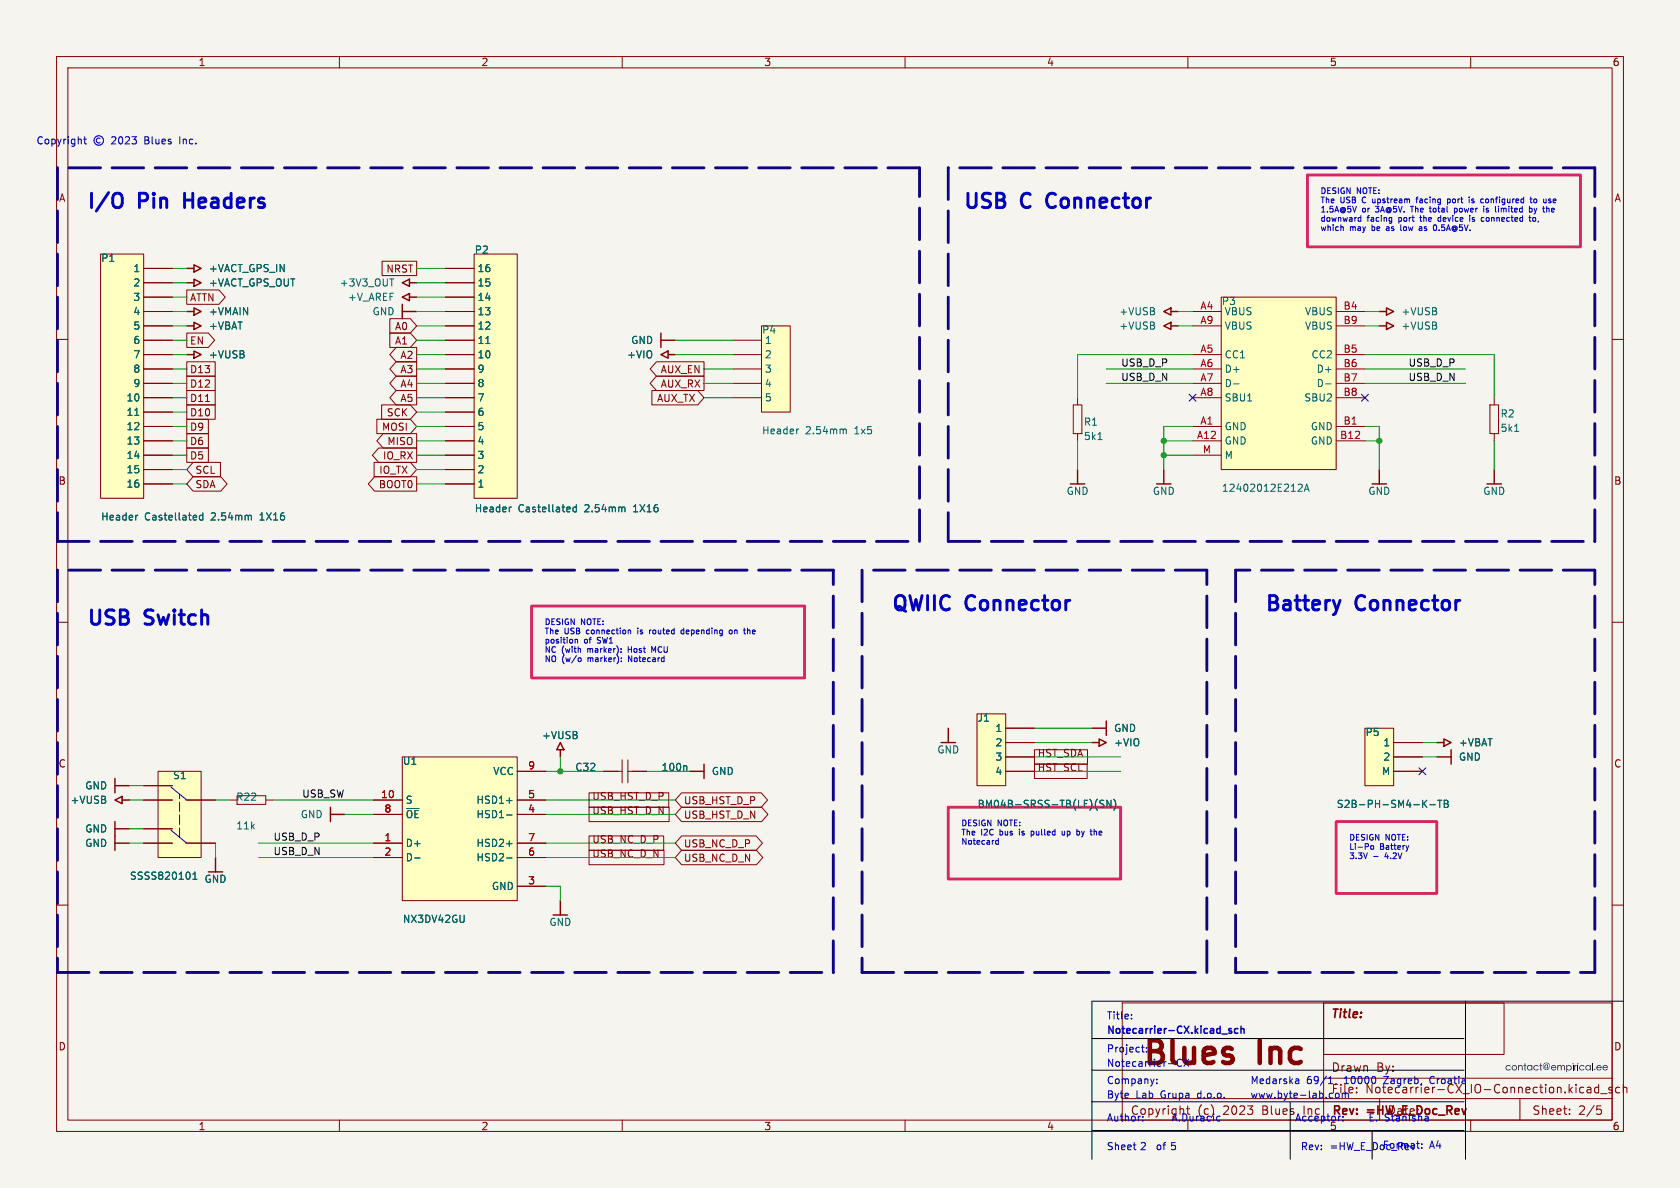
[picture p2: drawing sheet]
<svg xmlns="http://www.w3.org/2000/svg" width="297mm" height="210mm" viewBox="0 0 297 210" stroke-linecap="round" stroke-linejoin="round" font-family="sans-serif">
<path d="M0 0h297v210h-297z" fill="#f5f4ef" stroke="#f5f4ef" stroke-width=".18"/>
<g fill="none" stroke="#840000" stroke-width=".18">
<path d="M10 10h277v190h-277zM12 12h273v186h-273zM60 10v2M110 10v2M160 10v2M210 10v2M260 10v2M10 60h2M285 60h2M10 110h2M285 110h2M10 160h2"/>
<path d="M198.4 177.3h86.6v20.7h-86.6zM285 160h2M60 198v2M110 198v2M160 198v2M198.4 194.2h86.6M210 198v2M239.8 192.3v.1M239.8 193.1v.1M239.9 192.3l-.1 .1M260 198v2M277.5 196.9v.1"/>
<path d="M277.5 196.1v.1M280.6 192.3h.6l.1 .9M281.3 192.6h-.5a.29 .29 0 0 0-.3 .3 .29 .29 0 0 0 .3 .3l.5-.1M282.3 195.5h.7M282.5 196.1h.3l.3 .3-.1 .5-.5 .1M282.6 192.3l-.4-.1-.3 .3v.4l.1 .2h.6M282.6 191.7v1.5M283 193.3h1.1M285 192.3l-.4-.1-.2 .2 .1 .2 .5 .2v.3h-.6M286.3 192.3l-.4-.1-.3 .3v.4l.2 .2h.5M287 192.3l.2-.1 .3 .1 .1 .9M287 191.7v1.5"/>
</g>
<g fill="#281c2d">
<path d="M282.3 188.4l.5-.1 .3 .3 .1 .2h-.8l.1 .3 .6-.2a.48 .48 0 0 1-.6 .3 .48 .48 0 0 1-.3-.6h.8l-.3-.2-.5 .2z"/>
<path d="M283.4 188.4l.5-.1 .3 .3v.2h-.8l.2 .3 .6-.2a.48 .48 0 0 1-.6 .3 .48 .48 0 0 1-.3-.6h.8l-.3-.2-.5 .2z"/>
</g>
<path d="M234 177.3h31.9v9.1h-31.9zM234 177.3v20.7M209.8 196h.5M210 195.5v1.3M234 190.6h51M243.9 194.2v3.8M268.7 194.2v3.8" fill="none" stroke="#840000" stroke-width=".18"/>
<path d="M215.9 52.5h20.3v30.5h-20.3z" fill="#ffffc2"/>
<path d="M215.9 52.5h20.3v30.5h-20.3z" fill="none" stroke="#800000" stroke-width=".18"/>
<g fill="none" stroke="#840000" stroke-width=".18">
<path d="M210.8 57.6h5.1M210.8 55.1h5.1M236.2 57.6h5.1M236.2 55.1h5.1M210.8 77.9h5.1M210.8 75.4h5.1M210.8 70.3h5.1M210.8 67.8h5.1M210.8 65.2h5.1M210.8 62.7h5.1M236.2 77.9h5.1M236.2 75.4h5.1"/>
<path d="M236.2 70.3h5.1M236.2 67.8h5.1M236.2 65.2h5.1M236.2 62.7h5.1M210.8 80.5h5.1M106.7 136.3h3.3M110 134.3v4.1M111 134.3v4.1M111 136.3h3.3"/>
</g>
<path d="M218.1 67.9h.9M234.3 67.9h1M229.7 85.6h.4l.1 .3-.8 1h.8M230.6 86.9l.4-1.3 .4 1.3M230.7 86.5h.6M121.2 135.4l.2 .1v.7" fill="none" stroke="#006464" stroke-width=".18"/>
<path d="M116.8 58.9v2.5M116.8 60.1h2.6M99.1 159.2v2.5M97.8 161.7h2.5" fill="none" stroke="#840000" stroke-width=".25"/>
<path d="M134.6 57.6h5.1v15.2h-5.1z" fill="#ffffc2"/>
<path d="M134.6 57.6h5.1v15.2h-5.1z" fill="none" stroke="#800000" stroke-width=".18"/>
<path d="M129.5 70.3h5.1M129.5 67.8h5.1M129.5 65.2h5.1M129.5 62.7h5.1M129.5 60.1h5.1" fill="none" stroke="#840000" stroke-width=".18"/>
<path d="M141.2 75.8l-.2 .1M149.2 75.8l.4 .2v.7" fill="none" stroke="#006464" stroke-width=".18"/>
<path d="M243.8 57.6h1.3M243.8 55.1h1.3M245.1 57l1.3 .6-1.3 .6zM245.1 54.4l1.3 .7-1.3 .6z" fill="none" stroke="#840000" stroke-width=".25"/>
<path d="M83.8 44.9h7.6v43.2h-7.6z" fill="#ffffc2"/>
<path d="M83.8 44.9h7.6v43.2h-7.6z" fill="none" stroke="#800000" stroke-width=".18"/>
<g fill="none" stroke="#840000" stroke-width=".18">
<path d="M78.7 47.4h5.1M78.7 50h5.1M78.7 52.5h5.1M78.7 55.1h5.1M78.7 57.6h5.1M78.7 60.1h5.1M78.7 62.7h5.1M78.7 65.2h5.1M78.7 67.8h5.1M78.7 70.3h5.1M78.7 72.8h5.1M78.7 75.4h5.1"/>
<path d="M78.7 77.9h5.1M78.7 80.5h5.1M78.7 83h5.1M78.7 85.5h5.1"/>
</g>
<path d="M85.9 60.7h.7M90.4 89.6l-.2 .1M101.9 89.7l-.4-.1-.2 .3 .1 .5h.5M101.9 89.2v1.3M110.3 89.6l.2 .2v.7" fill="none" stroke="#006464" stroke-width=".18"/>
<path d="M17.8 44.9h7.6v43.2h-7.6z" fill="#ffffc2"/>
<path d="M17.8 44.9h7.6v43.2h-7.6z" fill="none" stroke="#800000" stroke-width=".18"/>
<g fill="none" stroke="#840000" stroke-width=".18">
<path d="M25.4 57.6h5.1M25.4 55.1h5.1M25.4 52.5h5.1M25.4 50h5.1M25.4 47.4h5.1M25.4 77.9h5.1M25.4 75.4h5.1M25.4 72.8h5.1M25.4 70.3h5.1M25.4 67.8h5.1M25.4 65.2h5.1M25.4 62.7h5.1"/>
<path d="M25.4 60.1h5.1M25.4 85.5h5.1M25.4 83h5.1M25.4 80.5h5.1M40.6 141.4h1.3M41.9 140.7h5.1v1.5h-5.1zM47 141.4h1.3"/>
</g>
<path d="M23.8 73.4h.7M24.4 91.1h-.3M35.9 91.1h-.4l-.3 .2 .2 .6h.5M35.9 90.7v1.2M44.3 91.1l.1 .2v.6" fill="none" stroke="#006464" stroke-width=".18"/>
<path d="M242.6 85.5h2.5M243.8 83v2.5M262.9 85.5h2.5M264.2 83v2.5M58.4 142.7v2.5M58.4 144h2.6" fill="none" stroke="#840000" stroke-width=".25"/>
<path d="M71.1 133.8h20.3v25.4h-20.3z" fill="#ffffc2"/>
<path d="M71.1 133.8h20.3v25.4h-20.3z" fill="none" stroke="#800000" stroke-width=".18"/>
<path d="M91.4 136.3h5.1M66 151.6h5.1M66 149h5.1M66 144h5.1M66 141.4h5.1M91.4 156.7h5.1M91.4 151.6h5.1M91.4 149h5.1M91.4 144h5.1M91.4 141.4h5.1" fill="none" stroke="#840000" stroke-width=".18"/>
<path d="M73.3 151.7h1M89.6 151.7h.9M89.6 149.1h.9M89.6 144.1h.9M89.6 141.5h.9" fill="none" stroke="#006464" stroke-width=".18"/>
<path d="M99.1 131.3l.6 1.2h-1.3zM99.1 132.5v1.3M36.8 154.1h2.6M38.1 151.6v2.5" fill="none" stroke="#840000" stroke-width=".25"/>
<path d="M27.9 136.3h7.7v15.3h-7.7z" fill="#ffffc2"/>
<path d="M30.3 138.9h.1M30.3 149v.1M30.3 146.5h.1M30.3 141.4h.1M32.8 149v.1M32.8 141.4h.1" fill="none" stroke="#000" stroke-width=".18"/>
<path d="M30.2 139.1l2.8 2.3M30.2 146.8l2.8 2.2" fill="none" stroke="#009" stroke-width=".18"/>
<path d="M31.7 148v-7.6" fill="none" stroke="#009" stroke-width=".18" stroke-dasharray="1.7 .6"/>
<path d="M27.9 136.3h7.7v15.3h-7.7z" fill="none" stroke="#800000" stroke-width=".18"/>
<path d="M263.4 71.6h1.5v5.1h-1.5zM264.2 70.3v1.3M264.2 76.7v1.2M25.4 138.9h5.1M25.4 149h5.1M25.4 146.5h5.1M25.4 141.4h5.1M33 149h5.1M33 141.4h5.1" fill="none" stroke="#840000" stroke-width=".18"/>
<path d="M267.8 76.3h.7M34.1 155.4h.7M34.1 154.5l.4-.3v1.2" fill="none" stroke="#006464" stroke-width=".18"/>
<g fill="none" stroke="#840000" stroke-width=".25">
<path d="M20.3 137.6v2.6M20.3 138.9h2.6M193 131.3h1.3M193 128.7h2.6M194.3 130.6l1.3 .7-1.3 .6zM195.6 127.5v2.5M254 133.8h2.5M256.5 132.5v2.6M20.3 141.4l1.3-.6v1.3zM20.3 145.2v5.1M20.3 146.5h2.6M20.3 149h2.6"/>
<path d="M21.6 141.4h1.3"/>
</g>
<path d="M241.3 128.7h5.1v10.2h-5.1z" fill="#ffffc2"/>
<path d="M241.3 128.7h5.1v10.2h-5.1z" fill="none" stroke="#800000" stroke-width=".18"/>
<path d="M246.4 136.3h5.1M246.4 133.8h5.1M246.4 131.3h5.1" fill="none" stroke="#840000" stroke-width=".18"/>
<path d="M251.7 142l.5 .7M252.2 141.5l-.7 .7M252.8 142.2h.9M254.2 141.5h.7M254.5 141.5v1.2M255.3 141.5h.4l.3 .2-.3 .4 .3 .1v.3l-.2 .2h-.5zM255.3 142.1h.4" fill="none" stroke="#006464" stroke-width=".18"/>
<path d="M166.4 131.3h2.5M167.6 128.7v2.6M254 131.3h1.3M255.3 130.6l1.2 .7-1.2 .6z" fill="none" stroke="#840000" stroke-width=".25"/>
<path d="M172.7 126.2h5.1v12.7h-5.1z" fill="#ffffc2"/>
<path d="M172.7 126.2h5.1v12.7h-5.1z" fill="none" stroke="#800000" stroke-width=".18"/>
<g fill="none" stroke="#840000" stroke-width=".18">
<path d="M25.4 57.6h5.1M25.4 55.1h5.1M25.4 52.5h5.1M25.4 50h5.1M25.4 47.4h5.1M33 51.3h5.7l1.1 1.2-1.1 1.3h-5.7zM33 58.9h3.8l1.1 1.2-1.1 1.3h-3.8zM67.5 46.2h6.2v2.5h-6.2zM68.9 58.9h3.6l1.2 1.2-1.2 1.3h-3.6zM68.9 56.3h3.6l1.2 1.3-1.2 1.3h-3.6zM78.7 57.6h5.1M78.7 55.1h5.1"/>
<path d="M78.7 52.5h5.1M78.7 50h5.1M78.7 47.4h5.1M25.4 77.9h5.1M25.4 75.4h5.1M25.4 72.8h5.1M25.4 70.3h5.1M25.4 67.8h5.1M25.4 65.2h5.1M25.4 62.7h5.1M25.4 60.1h5.1M33 76.7h3.8v2.5h-3.8z"/>
<path d="M33 69h5v2.6h-5zM33 66.5h5v2.5h-5zM33 71.6h5v2.5h-5zM33 74.1h3.8v2.6h-3.8zM33 79.2h3.8v2.5h-3.8zM33 64h5v2.5h-5zM36.3 71h.7M66.6 74.1h5.9l1.2 1.3-1.2 1.3h-5.9zM66.9 79.2h6.8v2.5h-6.8l-1.1-1.2zM67.5 71.6h5l1.2 1.2-1.2 1.3h-5zM67.7 76.7h6v2.5h-6l-1.1-1.3zM70 66.5h3.7v2.5h-3.7l-1.1-1.2z"/>
<path d="M70 69h3.7v2.6h-3.7l-1.1-1.3zM70 61.4h3.7v2.6h-3.7l-1.1-1.3zM70 64h3.7v2.5h-3.7l-1.1-1.3zM78.7 77.9h5.1M78.7 75.4h5.1M78.7 72.8h5.1M78.7 70.3h5.1M78.7 67.8h5.1M78.7 65.2h5.1M78.7 62.7h5.1M78.7 60.1h5.1M115.2 69h8.1l1.2 1.3-1.2 1.3h-8.1z"/>
<path d="M116.1 66.5h8.4v2.5h-8.4l-1.2-1.2zM116.1 64h8.4v2.5h-8.4l-1.2-1.3zM189.7 71.6h1.6v5.1h-1.6zM190.5 70.3v1.3M190.5 76.7v1.2M25.4 85.5h5.1M25.4 83h5.1M25.4 80.5h5.1M34.1 81.7h4.9v2.6h-4.9l-1.1-1.3zM34.1 84.3h4.9l1.1 1.2-1.1 1.3h-4.9l-1.1-1.3zM66.1 81.7h6.4l1.2 1.3-1.2 1.3h-6.4zM66.2 84.3h7.5v2.5h-7.5l-1.1-1.3z"/>
<path d="M78.7 85.5h5.1M78.7 83h5.1M78.7 80.5h5.1M25.4 138.9h5.1M91.4 136.3h5.1M106.7 136.3h2.5M111.8 136.3h2.5M177.8 136.3h5.1M177.8 133.8h5.1M177.8 131.3h5.1M177.8 128.7h5.1M182.9 132.5h9.4v2.6h-9.4z"/>
<path d="M182.9 135.1h9.3v2.5h-9.3zM246.4 136.3h5.1M246.4 133.8h5.1M246.4 131.3h5.1M25.4 149h5.1M25.4 146.5h5.1M25.4 141.4h5.1M33 149h5.1M33 141.4h5.1M66 149h5.1M66 141.4h5.1M66 151.6h5.1"/>
<path d="M66 144h5.1M91.4 149h5.1M91.4 141.4h5.1M91.4 156.7h5.1M91.4 151.6h5.1M91.4 144h5.1M104.1 147.8h13.2v2.5h-13.2zM104.1 142.7h14.2v2.5h-14.2zM104.1 150.3h13.3v2.6h-13.3zM104.1 140.2h14.1v2.5h-14.1zM120.5 142.7h14.1l1.2 1.3-1.2 1.2h-14.1l-1.1-1.2zM120.5 150.3h13.2l1.2 1.3-1.2 1.3h-13.2l-1.1-1.3z"/>
<path d="M120.5 140.2h14.1l1.1 1.2-1.1 1.3h-14.1l-1.1-1.3zM120.5 147.8h13.2l1.1 1.2-1.1 1.3h-13.2l-1.1-1.3z"/>
</g>
<g fill="none" stroke="#006464" stroke-width=".18">
<path d="M68.9 49.3h.7M23.8 73.4h.7M85.9 60.7h.7M194.1 77.7h.7M24.4 91.1h-.3M35.9 91.1h-.4l-.3 .2 .2 .6h.5M35.9 90.7v1.2M44.3 91.1l.1 .2v.6M90.4 89.6l-.2 .1M101.9 89.7l-.4-.1-.2 .3 .1 .5h.5M101.9 89.2v1.3M110.3 89.6l.2 .2v.7"/>
<path d="M121.2 135.4l.2 .1v.7M34.1 155.4h.7M34.1 154.5l.4-.3v1.2M73.3 151.7h1M89.6 151.7h.9M89.6 149.1h.9M89.6 144.1h.9M89.6 141.5h.9M195.1 141.5h-.4l-.2 .1v.3l.5 .3 .1 .3-.2 .2h-.5M196.4 141.5v1.2l-.7-1.2v1.2M196.9 141.3a1.46 1.46 0 0 1 0 1.9M251.7 142l.5 .7"/>
<path d="M252.2 141.5l-.7 .7M252.8 142.2h.9M254.2 141.5h.7M254.5 141.5v1.2M255.3 141.5h.4l.3 .2-.3 .4 .3 .1v.3l-.2 .2h-.5zM255.3 142.1h.4"/>
</g>
<g fill="none" stroke="#840000" stroke-width=".25">
<path d="M33 55.1h1.3M33 57.6h1.3M33 50h1.3M33 47.4h1.3M34.3 54.4l1.3 .7-1.3 .6zM34.3 57l1.3 .6-1.3 .6zM34.3 46.8l1.3 .6-1.3 .7zM34.3 49.4l1.3 .6-1.3 .6zM71.1 52.5l1.3-.6v1.3zM71.1 50l1.3-.6v1.2zM71.1 55.1h2.6M71.1 53.8v2.5"/>
<path d="M72.4 52.5h1.3M72.4 50h1.3M205.7 55.1l1.3-.7v1.3zM205.7 57.6l1.3-.6v1.2zM207 55.1h1.3M207 57.6h1.3M33 62.7h1.3M34.3 62.1l1.3 .6-1.3 .6zM116.8 62.7l1.3-.6v1.2zM118.1 62.7h1.3M189.2 85.5h2.6M190.5 83v2.5"/>
<path d="M204.5 85.5h2.5M205.7 83v2.5M121.9 136.3h2.6M124.5 135.1v2.5"/>
</g>
<path d="M259.1 177v27.9M287 177h-94v27.9M193 189.2h65.8M193 194.8h65.8M193 183.6h65.8M193 199.8h65.8M228.1 194.8v10.1M242.6 199.8v5.1" fill="none" stroke="#000" stroke-width=".18"/>
<g fill="none" stroke="#11037f" stroke-width=".51" stroke-dasharray="5.6 2">
<path d="M10.2 29.7v66M162.6 29.7h-152.4M167.6 29.7v66M281.9 29.7h-114.3M10.2 95.7h152.4M162.6 95.7v-66M167.6 95.7h114.3M281.9 95.7v-66M10.2 100.8v71.1M147.3 100.8h-137.1M152.4 100.8v71.1M213.4 100.8h-61"/>
<path d="M218.4 100.8v71.1M281.9 100.8h-63.5M10.2 171.9h137.1M147.3 171.9v-71.1M152.4 171.9h61M213.4 171.9v-71.1M218.4 171.9h63.5M281.9 171.9v-71.1"/>
</g>
<g fill="none" stroke="#009600" stroke-width=".18">
<path d="M30.5 57.6h2.5M30.5 52.5h2.5M30.5 55.1h2.5M30.5 47.4h2.5M30.5 50h2.5M73.7 57.6h5M73.7 52.5h5M73.7 55.1h5M73.7 47.4h5M73.7 50h5M208.3 57.6h2.5M208.3 55.1h2.5"/>
<path d="M241.3 57.6h2.5M241.3 55.1h2.5M30.5 65.2h2.5M30.5 75.4h2.5M30.5 72.8h2.5M30.5 67.8h2.5M30.5 77.9h2.5M30.5 60.1h2.5M30.5 70.3h2.5M30.5 62.7h2.5M73.7 65.2h5M73.7 75.4h5"/>
<path d="M73.7 72.8h5M73.7 67.8h5M73.7 77.9h5M73.7 60.1h5M73.7 70.3h5M73.7 62.7h5M119.4 60.1h10.1M119.4 62.7h10.1M124.5 65.2h5M124.5 67.8h5M124.5 70.3h5M190.5 77.9v5.1"/>
<path d="M195.6 65.2h15.2M195.6 67.8h15.2M205.7 77.9h5.1M210.8 62.7h-20.3v7.6M210.8 75.4h-5.1v7.6M241.3 65.2h17.8M241.3 75.4h2.5v7.6M241.3 67.8h17.8M241.3 77.9h2.5M241.3 62.7h22.9v7.6M264.2 77.9v5.1M30.5 85.5h2.5"/>
<path d="M30.5 83h2.5M30.5 80.5h2.5M73.7 85.5h5M73.7 83h5M73.7 80.5h5M205.7 80.5h5.1M22.9 138.9h2.5M96.5 136.3h10.2M99.1 133.8v2.5M114.3 136.3h7.6M182.9 136.3h15.2M182.9 133.8h15.2"/>
<path d="M182.9 131.3h10.1M182.9 128.7h10.1M251.5 133.8h2.5M251.5 131.3h2.5M22.9 149h2.5M22.9 146.5h2.5M22.9 141.4h2.5M38.1 141.4h2.5M38.1 149v2.6M45.7 149h20.3M45.7 151.6h20.3M48.3 141.4h17.7"/>
<path d="M61 144h5M96.5 156.7h2.6v2.5M96.5 149h22.9M96.5 141.4h22.9M96.5 144h22.9M96.5 151.6h22.9"/>
</g>
<path d="M210.2 69.7l1.2 1.2M211.4 69.7l-1.2 1.2M240.7 69.7l1.2 1.2M241.9 69.7l-1.2 1.2M250.9 135.7l1.2 1.3M252.1 135.7l-1.2 1.3" fill="none" stroke="#000084" stroke-width=".18"/>
<g fill="none" stroke="#0000c2" stroke-width=".18">
<path d="M14.8 24.6h.5M15 24.2v1.1l.3 .1M17.7 24.5a.44 .44 0 0 0-.7 .3 .44 .44 0 0 0 .7 .4M19.8 24.3l.4-.1 .3 .3-.8 .9h.8M21.1 24.2h.2a.68 .68 0 0 1 .4 .6 .68 .68 0 0 1-.4 .6 .84 .84 0 0 1-.2-1.2zM22.2 24.3l.5-.1 .2 .3-.8 .9h.8M23.3 24.2h.8l-.4 .5 .3 .1v.5l-.1 .1-.6-.1M240.2 39.1h.4M240.2 38.5h.4M240.6 38.1v1M242.7 35.2v.6M245.9 38.4l.1 .1"/>
<path d="M246 39.1h-.2M246 38.4v.9l-.2 .2M247.6 39.7v.9l.2 .2M249.3 36.5h.6M250.3 35.2h.4M250.7 34.8l-.3 .2v.9M251 38.4h.4M252.8 36.5v.8l.3 .2M253.9 39.9l.1 .5-.3 .4M254.6 38.4l-.4 .2 .1 .4 .3 .1M255.9 35.2h.3l.2 .2-.1 .4h-.4M255.9 35.2v1"/>
<path d="M257.1 36.8v1M257.6 37l-.1 .4h-.4M259.7 34.8v.1M259.8 38.4v.7M260.2 35.8h.4M260.3 39.1h.1M260.3 38.6l.1 .2M260.6 35.2h-.3l-.1 .1v.2l.4 .1M262.3 39.1h-.2M262.7 37.4h.4M262.8 35.2l-.2 .2v.3l.2 .2M262.9 36.8l-.2 .2 .1 .1 .3 .1"/>
<path d="M265.4 36.8v.7M270.3 38.4h.4M270.4 36.9l.3-.1 .2 .2-.1 .4h-.4M270.4 36.5v1M270.4 38.1v.9l.3 .1M270.5 35.2h.4M270.6 34.8v.9l.3 .2M271.2 36.8l.2 .7M271.2 35.2h.3l.2 .2v.3l-.2 .2-.3-.2zM271.4 38.5l-.2-.1-.2 .2 .1 .5h.3M271.4 37.5l-.2 .3M271.7 36.8l-.3 .7"/>
<path d="M273.9 35.2h.3M273.9 35.5l.3 .1v.1l-.3 .2M274.3 36.9v.5M274.8 37.1h-.5M237.3 40.1l.2 .1v.6M245.1 40.4v.3M250.9 40.6l.1 .2 .4-.1M250.9 40.1h.4l.1 .7M251.4 40.3l-.5 .2M101.7 113v.7M101.7 113.1h.4v.6M102.7 116.4v.4l-.3 .2"/>
<path d="M109.8 115.2v.1M109.8 114.7v.1M109.8 116.9v.1M109.8 116.3v.1M111.1 114.3v1M111.1 114.8h.5M111.1 111.4h.3l.1 .7M111.1 117v-1.1l.6 1.1M112.8 111v.1M112.8 111.4v.7M114.8 111.4v.7M115.1 111.4l-.3 .2"/>
<path d="M115.6 115l-.4-.7v1M120.9 111.4h-.3l-.2 .2 .1 .4h.4M120.9 111v1.1M129 111.4h.2l.2 .2v.3l-.2 .2-.3-.2zM131.6 111v.9M132.2 111v1.1M132.5 111.4l-.3 .1M176 149.1l.2 .1h.3M176.5 148.2v1M176.5 148.6h-.3l-.2 .2M180.2 146.9v.7M182.3 146.9v1.1"/>
<path d="M182.3 147.6h.3M182.6 146.9l-.3 .1M187.8 146.9v.7l.4-.1M188.2 146.9v.7M190.4 146.6v1M190.7 146.9l.2 .2v.3l-.2 .2M193.5 147h.3M242.4 149.5h.3l.1 .2v.3l-.1 .2-.4-.2zM242.8 151.4h.8M249 149.5l-.2 .7M200 179.3v.2M200 180v.1"/>
<path d="M204.5 191.4v.2M215.2 198.1h.5M215.2 197.4h.5M229.6 190.9v.7M229.6 191.5l-.4 .1M243.2 190.8v.5M250.4 202.1h.5M250.8 203h.1M251.3 202.2v.1M251.3 202.9v.1"/>
<circle cx="17.5" cy="24.8" r=".85"/>
</g>
<path d="M21 34.2l.3 .1a1.8 1.8 0 0 1 0 2.3l-.3 .1M32.6 34.2v2.5M32.6 35.4h1.5M185.3 34.5a1.76 1.76 0 0 0 0 1.8M236.9 106.1l-.6 1.7" fill="none" stroke="#0000c2" stroke-width=".51"/>
<path d="M217.6 182.2l.2 .2-.2 .3M217.6 181.8l.1 .1M218.8 181.9l-.3-.1-.3 .3 .2 .5h.4M219.4 181.9l.2-.1 .3 .1v.8M219.4 181.4v1.3" fill="none" stroke="#0000c2" stroke-width=".25"/>
<path d="M231.1 30.9h48.3v12.7h-48.3zM94 107.1h48.2v12.7h-48.2zM167.6 142.7h30.5v12.7h-30.5zM236.2 145.2h17.8v12.7h-17.8z" fill="none" stroke="#da2467" stroke-width=".51"/>
<g fill="#009600" stroke="#009600" stroke-width=".18">
<circle cx="243.8" cy="77.9" r=".46"/>
<circle cx="205.7" cy="77.9" r=".46"/>
<circle cx="205.7" cy="80.5" r=".46"/>
<circle cx="99.1" cy="136.3" r=".46"/>
</g>
<g font-size="5.6" fill="#0000c2">
<text x="201.8" y="189.3">Blues</text>
<text x="222.8" y="189.3">Inc</text>
</g>
<g font-size="3.5" fill="#0000c2">
<text x="15.2" y="37">I/O</text>
<text x="24.7" y="37">Pin</text>
<text x="33.7" y="37">Headers</text>
<text x="170.2" y="37">USB</text>
<text x="180.8" y="37">C</text>
<text x="186.2" y="37">Connector</text>
<text x="15.2" y="110.7">USB</text>
<text x="25.8" y="110.7">Switch</text>
<text x="157.5" y="108.2">QWIIC</text>
<text x="171" y="108.2">Connector</text>
<text x="223.5" y="108.2">Battery</text>
<text x="239.9" y="108.2">Connector</text>
</g>
<g font-size="2.1" fill="#840000">
<text x="235.2" y="180.4">Title:</text>
<text x="235.3" y="189.7">Drawn</text>
<text x="216.3" y="197.3">2023</text>
<text x="223.3" y="197.3">Blues</text>
<text x="241.4" y="193.5">Notecarrier-CX_IO-Connection.kicad_sch</text>
<text x="270.8" y="197.3">Sheet:</text>
<text x="279" y="197.3">2/5</text>
</g>
<g font-size="2.1" fill="#0000c2">
<text x="243.3" y="189.7">By:</text>
<text x="199.8" y="197.3">Copyright</text>
<text x="211.7" y="197.3">(c)</text>
<text x="230.7" y="197.3">Inc</text>
<text x="235.3" y="193.5">File:</text>
<text x="235.4" y="197.5">Rev:</text>
<text x="241.8" y="197.5">=HW_E_Doc_Rev</text>
<text x="245.2" y="197.3">Date:</text>
</g>
<g font-size="1.8" fill="#840000">
<text x="35" y="11.9">1</text>
<text x="85" y="11.9">2</text>
<text x="135" y="11.9">3</text>
<text x="185" y="11.9">4</text>
<text x="235" y="11.9">5</text>
<text x="285" y="11.9">6</text>
<text x="10.3" y="35.9">A</text>
<text x="285.3" y="35.9">A</text>
<text x="33.5" y="53.5">ATTN</text>
<text x="68.2" y="48.4">NRST</text>
<text x="69.7" y="58.6">A0</text>
<text x="33.5" y="61.1">EN</text>
<text x="69.7" y="61.1">A1</text>
<text x="70.7" y="63.6">A2</text>
<text x="33.5" y="71.3">D11</text>
<text x="33.5" y="68.7">D12</text>
<text x="33.5" y="66.2">D13</text>
<text x="70.7" y="68.7">A4</text>
<text x="70.7" y="71.3">A5</text>
<text x="70.7" y="66.2">A3</text>
<text x="116.1" y="71.3">AUX_TX</text>
<text x="116.7" y="68.7">AUX_RX</text>
<text x="116.7" y="66.2">AUX_EN</text>
<text x="33.5" y="73.8">D10</text>
<text x="33.5" y="76.3">D9</text>
<text x="67.4" y="76.3">MOSI</text>
<text x="68.3" y="73.8">SCK</text>
<text x="33.5" y="78.9">D6</text>
<text x="33.5" y="81.4">D5</text>
<text x="34.4" y="84">SCL</text>
<text x="66.9" y="84">IO_TX</text>
<text x="67.6" y="81.4">IO_RX</text>
<text x="68.4" y="78.9">MISO</text>
<text x="10.3" y="85.9">B</text>
<text x="34.4" y="86.5">SDA</text>
<text x="66.9" y="86.5">BOOT0</text>
<text x="285.3" y="85.9">B</text>
<text x="10.3" y="135.9">C</text>
<text x="183.4" y="133.9">HST_SDA</text>
<text x="183.4" y="136.4">HST_SCL</text>
<text x="285.3" y="135.9">C</text>
<text x="104.6" y="141.5">USB_HST_D_P</text>
<text x="120.8" y="142.4">USB_HST_D_P</text>
<text x="104.6" y="149.1">USB_NC_D_P</text>
<text x="104.6" y="144.1">USB_HST_D_N</text>
<text x="120.8" y="144.9">USB_HST_D_N</text>
<text x="104.6" y="151.7">USB_NC_D_N</text>
<text x="120.8" y="152.5">USB_NC_D_N</text>
<text x="120.8" y="150">USB_NC_D_P</text>
<text x="10.3" y="185.9">D</text>
<text x="285.3" y="185.9">D</text>
<text x="35" y="200">1</text>
<text x="85" y="200">2</text>
<text x="135" y="200">3</text>
<text x="185" y="200">4</text>
<text x="285" y="200">6</text>
</g>
<g font-size="1.8" fill="#0000c2">
<text x="6.3" y="25.6">Copyright</text>
<text x="25.8" y="25.6">Blues</text>
<text x="32.2" y="25.6">Inc.</text>
<text x="195.6" y="180.3">Title:</text>
<text x="195.6" y="182.8">Notecarrier-CX.kicad_sch</text>
<text x="195.6" y="188.7">Notecarrier-CX</text>
<text x="195.6" y="186.1">Project:</text>
<text x="195.6" y="191.7">Company:</text>
<text x="221" y="191.7">Medarska</text>
<text x="231" y="191.7">69/1,</text>
<text x="237.7" y="191.7">10000</text>
<text x="244.9" y="191.7">Zagreb,</text>
<text x="253.2" y="191.7">Croatia</text>
<text x="195.6" y="194.3">Byte</text>
<text x="200.8" y="194.3">Lab</text>
<text x="205.3" y="194.3">Grupa</text>
<text x="212" y="194.3">d.o.o.</text>
<text x="221" y="194.3">www.byte-lab.com</text>
<text x="195.6" y="198.3">Author:</text>
<text x="195.6" y="203.4">Sheet 2</text>
<text x="204.2" y="203.4">of 5</text>
<text x="207" y="198.3">A.Duracic</text>
<text x="228.9" y="198.3">Acceptor:</text>
<text x="229.9" y="203.4">Rev:</text>
<text x="234.9" y="203.4">=HW_E_Doc_Rev</text>
<text x="235" y="200">5</text>
<text x="241.8" y="198.3">E.</text>
<text x="244.3" y="203.2">Format:</text>
<text x="244.7" y="198.3">Stanisha</text>
<text x="252.7" y="203.2">A4</text>
</g>
<g font-size="1.8" fill="#006464">
<text x="17.8" y="46.5">P1</text>
<text x="83.8" y="45">P2</text>
<text x="23.5" y="53.4">3</text>
<text x="23.5" y="50.9">2</text>
<text x="23.5" y="48.3">1</text>
<text x="36.8" y="50.9">+VACT_GPS_OUT</text>
<text x="36.8" y="48.3">+VACT_GPS_IN</text>
<text x="60" y="50.9">+3V3_OUT</text>
<text x="61.4" y="53.4">+V_AREF</text>
<text x="84.3" y="48.3">16</text>
<text x="84.3" y="50.9">15</text>
<text x="84.3" y="53.4">14</text>
<text x="23.5" y="58.5">5</text>
<text x="23.5" y="55.9">4</text>
<text x="36.8" y="55.9">+VMAIN</text>
<text x="36.8" y="58.5">+VBAT</text>
<text x="65.8" y="55.9">GND</text>
<text x="84.3" y="55.9">13</text>
<text x="84.3" y="58.5">12</text>
<text x="134.6" y="59.2">P4</text>
<text x="197.8" y="55.9">+VUSB</text>
<text x="197.8" y="58.5">+VUSB</text>
<text x="215.9" y="54.1">P3</text>
<text x="216.4" y="58.5">VBUS</text>
<text x="216.4" y="55.9">VBUS</text>
<text x="230.6" y="58.5">VBUS</text>
<text x="230.6" y="55.9">VBUS</text>
<text x="247.7" y="58.5">+VUSB</text>
<text x="247.7" y="55.9">+VUSB</text>
<text x="23.5" y="63.6">7</text>
<text x="23.5" y="61">6</text>
<text x="36.8" y="63.6">+VUSB</text>
<text x="84.3" y="61">11</text>
<text x="84.3" y="63.6">10</text>
<text x="110.8" y="63.6">+VIO</text>
<text x="111.5" y="61">GND</text>
<text x="135.1" y="63.6">2</text>
<text x="135.1" y="61">1</text>
<text x="216.4" y="63.6">CC1</text>
<text x="231.8" y="63.6">CC2</text>
<text x="22.3" y="71.2">10</text>
<text x="23.5" y="68.6">9</text>
<text x="23.5" y="66.1">8</text>
<text x="84.3" y="66.1">9</text>
<text x="84.3" y="68.6">8</text>
<text x="84.3" y="71.2">7</text>
<text x="135.1" y="71.2">5</text>
<text x="135.1" y="68.6">4</text>
<text x="135.1" y="66.1">3</text>
<text x="216.4" y="71.2">SBU1</text>
<text x="216.4" y="68.6">D-</text>
<text x="216.4" y="66.1">D+</text>
<text x="230.5" y="71.2">SBU2</text>
<text x="232.7" y="68.6">D-</text>
<text x="232.7" y="66.1">D+</text>
<text x="22.3" y="76.3">12</text>
<text x="22.3" y="73.7">11</text>
<text x="84.3" y="73.7">6</text>
<text x="84.3" y="76.3">5</text>
<text x="134.6" y="77">Header</text>
<text x="142.4" y="77">2.54mm</text>
<text x="151.2" y="77">1x5</text>
<text x="191.5" y="75.5">R1</text>
<text x="191.5" y="78">5k1</text>
<text x="216.4" y="76.3">GND</text>
<text x="231.6" y="76.3">GND</text>
<text x="265.2" y="74">R2</text>
<text x="265.2" y="76.5">5k1</text>
<text x="22.3" y="83.9">15</text>
<text x="22.3" y="81.3">14</text>
<text x="22.3" y="78.8">13</text>
<text x="84.3" y="78.8">4</text>
<text x="84.3" y="81.3">3</text>
<text x="84.3" y="83.9">2</text>
<text x="216.4" y="81.3">M</text>
<text x="216.4" y="78.8">GND</text>
<text x="231.6" y="78.8">GND</text>
<text x="22.3" y="86.4">16</text>
<text x="84.3" y="86.4">1</text>
<text x="188.5" y="87.7">GND</text>
<text x="203.7" y="87.7">GND</text>
<text x="215.9" y="87.1">12402012E212A</text>
<text x="241.8" y="87.7">GND</text>
<text x="262.1" y="87.7">GND</text>
<text x="17.8" y="92.2">Header</text>
<text x="25.6" y="92.2">Castellated</text>
<text x="37.4" y="92.2">2.54mm</text>
<text x="46.2" y="92.2">1X16</text>
<text x="83.8" y="90.8">Header</text>
<text x="91.6" y="90.8">Castellated</text>
<text x="103.5" y="90.8">2.54mm</text>
<text x="112.3" y="90.8">1X16</text>
<text x="95.7" y="130.9">+VUSB</text>
<text x="172.7" y="127.8">J1</text>
<text x="175.9" y="129.6">1</text>
<text x="196.9" y="129.6">GND</text>
<text x="241.3" y="130.3">P5</text>
<text x="30.5" y="137.9">S1</text>
<text x="71.1" y="135.4">U1</text>
<text x="87.1" y="137.2">VCC</text>
<text x="101.6" y="136.5">C32</text>
<text x="116.8" y="136.5">100n</text>
<text x="125.7" y="137.2">GND</text>
<text x="165.6" y="133.4">GND</text>
<text x="175.9" y="137.2">4</text>
<text x="175.9" y="134.7">3</text>
<text x="175.9" y="132.1">2</text>
<text x="196.9" y="132.1">+VIO</text>
<text x="244.2" y="137.2">M</text>
<text x="244.5" y="134.7">2</text>
<text x="244.5" y="132.1">1</text>
<text x="257.8" y="134.7">GND</text>
<text x="257.8" y="132.1">+VBAT</text>
<text x="12.4" y="142.3">+VUSB</text>
<text x="15" y="139.8">GND</text>
<text x="41.7" y="141.7">R22</text>
<text x="71.6" y="142.3">S</text>
<text x="84.1" y="142.3">HSD1+</text>
<text x="172.7" y="143">BM04B-SRSS-TB(LF)(SN)</text>
<text x="236.2" y="143">S2B-PH-SM4-K-TB</text>
<text x="15" y="147.4">GND</text>
<text x="15" y="149.9">GND</text>
<text x="41.7" y="146.8">11k</text>
<text x="53.1" y="144.8">GND</text>
<text x="71.6" y="149.9">D+</text>
<text x="71.6" y="144.8">~{OE}</text>
<text x="84.1" y="149.9">HSD2+</text>
<text x="84.1" y="144.8">HSD1-</text>
<text x="22.9" y="155.7">SSSS820101</text>
<text x="71.6" y="152.5">D-</text>
<text x="84.1" y="152.5">HSD2-</text>
<text x="36.1" y="156.3">GND</text>
<text x="86.9" y="157.5">GND</text>
<text x="71.1" y="163.3">NX3DV42GU</text>
<text x="97" y="163.9">GND</text>
</g>
<g font-size="1.8" fill="#a90000">
<text x="212.1" y="57.4">A9</text>
<text x="212.1" y="54.8">A4</text>
<text x="237.4" y="57.4">B9</text>
<text x="237.4" y="54.8">B4</text>
<text x="212.1" y="65">A6</text>
<text x="212.1" y="62.4">A5</text>
<text x="237.4" y="65">B6</text>
<text x="237.4" y="62.4">B5</text>
<text x="212.1" y="70.1">A8</text>
<text x="212.1" y="67.5">A7</text>
<text x="237.4" y="70.1">B8</text>
<text x="237.4" y="67.5">B7</text>
<text x="211.5" y="77.7">A12</text>
<text x="212.1" y="75.1">A1</text>
<text x="236.8" y="77.7">B12</text>
<text x="237.4" y="75.1">B1</text>
<text x="212.5" y="80.2">M</text>
<text x="93.3" y="136.1">9</text>
<text x="67.3" y="141.2">10</text>
<text x="67.9" y="143.7">8</text>
<text x="93.3" y="143.7">4</text>
<text x="93.3" y="141.2">5</text>
<text x="67.9" y="148.8">1</text>
<text x="93.3" y="148.8">7</text>
<text x="67.9" y="151.3">2</text>
<text x="93.3" y="151.3">6</text>
<text x="93.3" y="156.4">3</text>
</g>
<g font-size="1.8" fill="#0f0f0f">
<text x="198.1" y="64.9">USB_D_P</text>
<text x="248.9" y="64.9">USB_D_P</text>
<text x="198.1" y="67.4">USB_D_N</text>
<text x="248.9" y="67.4">USB_D_N</text>
<text x="53.3" y="141.1">USB_SW</text>
<text x="48.3" y="148.7">USB_D_P</text>
<text x="48.3" y="151.2">USB_D_N</text>
</g>
<text font-size="1.7" fill="#281c2d" x="266.1" y="189.7">contact@empirical.ee</text>
<g font-size="1.4" fill="#0000c2">
<text x="233.4" y="34.6">DESIGN</text>
<text x="239.9" y="34.6">NOTE:</text>
<text x="233.4" y="36.3">The</text>
<text x="233.4" y="37.9">1.5A@5V</text>
<text x="233.4" y="39.5">downward</text>
<text x="233.4" y="41.2">which</text>
<text x="237" y="36.3">USB</text>
<text x="238.6" y="41.2">may</text>
<text x="240.8" y="37.9">or</text>
<text x="241" y="36.3">C</text>
<text x="241.7" y="39.5">facing</text>
<text x="242.7" y="41.2">be</text>
<text x="243.1" y="36.3">upstream</text>
<text x="243.4" y="37.9">3A@5V.</text>
<text x="245.5" y="41.2">as</text>
<text x="247.5" y="39.5">port</text>
<text x="248.3" y="41.2">low</text>
<text x="249.9" y="37.9">The</text>
<text x="251.1" y="36.3">facing</text>
<text x="251.5" y="39.5">the</text>
<text x="251.9" y="41.2">as</text>
<text x="253.5" y="37.9">total</text>
<text x="254.6" y="41.2">0.5A@5V.</text>
<text x="254.9" y="39.5">device</text>
<text x="256.8" y="36.3">port</text>
<text x="258" y="37.9">power</text>
<text x="260.8" y="39.5">is</text>
<text x="260.9" y="36.3">is</text>
<text x="263.1" y="39.5">connected</text>
<text x="263.2" y="36.3">configured</text>
<text x="263.5" y="37.9">is</text>
<text x="265.8" y="37.9">limited</text>
<text x="271.9" y="39.5">to,</text>
<text x="272.1" y="37.9">by</text>
<text x="272.3" y="36.3">to</text>
<text x="274.8" y="37.9">the</text>
<text x="274.8" y="36.3">use</text>
<text x="96.2" y="110.8">DESIGN</text>
<text x="96.2" y="112.5">The</text>
<text x="99.8" y="112.5">USB</text>
<text x="102.7" y="110.8">NOTE:</text>
<text x="103.9" y="112.5">connection</text>
<text x="113.2" y="112.5">is</text>
<text x="115.5" y="112.5">routed</text>
<text x="121.4" y="112.5">depending</text>
<text x="130.1" y="112.5">on</text>
<text x="133" y="112.5">the</text>
<text x="96.2" y="114.1">position</text>
<text x="96.2" y="115.7">NC</text>
<text x="96.2" y="117.4">NO</text>
<text x="99.3" y="115.7">(with</text>
<text x="99.4" y="117.4">(w/o</text>
<text x="103.3" y="114.1">of</text>
<text x="104.1" y="115.7">marker):</text>
<text x="104.1" y="117.4">marker):</text>
<text x="105.8" y="114.1">SW1</text>
<text x="111.5" y="115.7">Host</text>
<text x="111.5" y="117.4">Notecard</text>
<text x="115.9" y="115.7">MCU</text>
<text x="169.9" y="146.4">DESIGN</text>
<text x="169.9" y="148">The</text>
<text x="169.9" y="149.7">Notecard</text>
<text x="173.5" y="148">I2C</text>
<text x="176.4" y="146.4">NOTE:</text>
<text x="177" y="148">bus</text>
<text x="180.6" y="148">is</text>
<text x="183" y="148">pulled</text>
<text x="188.7" y="148">up</text>
<text x="191.6" y="148">by</text>
<text x="194.3" y="148">the</text>
<text x="238.4" y="148.9">DESIGN</text>
<text x="244.9" y="148.9">NOTE:</text>
<text x="238.4" y="150.6">Li-Po</text>
<text x="238.4" y="152.2">3.3V</text>
<text x="244" y="150.6">Battery</text>
<text x="245" y="152.2">4.2V</text>
</g>
</svg>
